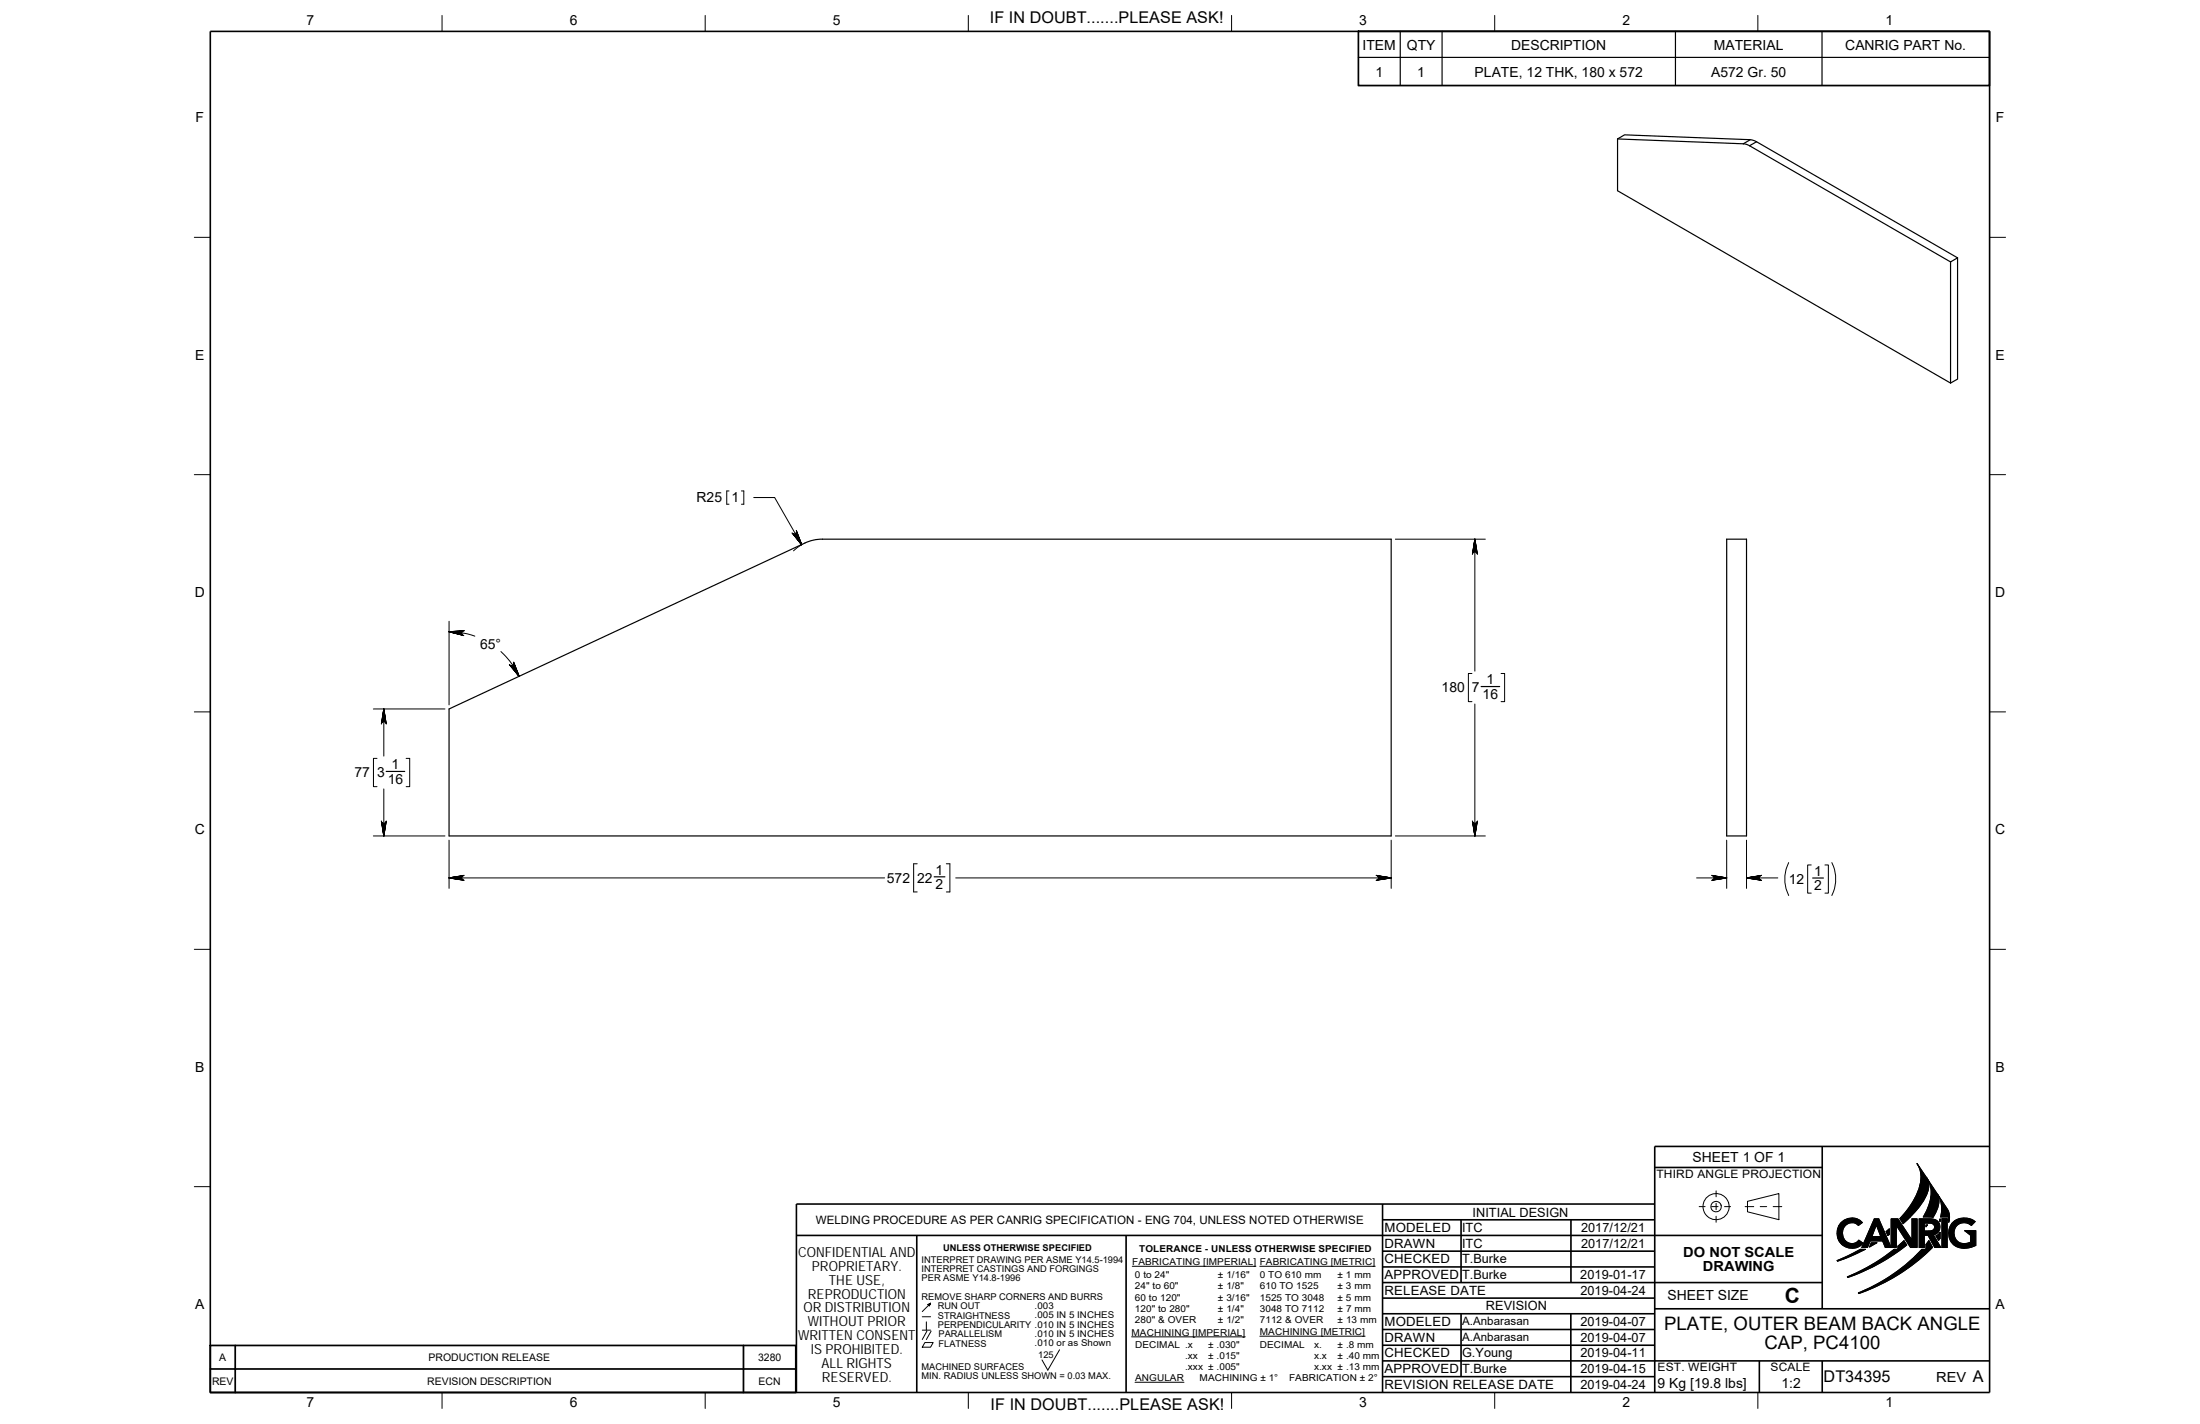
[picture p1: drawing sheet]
<svg xmlns="http://www.w3.org/2000/svg" width="432mm" height="279mm" viewBox="0 0 432 279" stroke-linecap="round" stroke-linejoin="round" font-family="sans-serif">
<g fill="none" stroke="#000" stroke-width=".2">
<path d="M86.8 3v3.2M138.4 3v3.2M190.1 3v3.2M241.7 3v3.2M293.4 3v3.2M345 3v3.2M38.1 46.6h3.2M390.5 46.6h3.1M38.1 93.1h3.2M143.1 96.3h-.5v2.6h.5M145.5 96.3h.5v2.6h-.5M147.9 97.6h4.1l5.4 9.3"/>
<path d="M390.5 93.1h3.1M157.2 106.9l-1.5 1.2M273.9 105.8h17.6M289.5 105.8v25.9M38.1 139.7h3.2M73.3 139.1h14M75.3 139.1v9.3M88.1 124a14.9 14.9 0 0 1 5.1 .8M88.1 121.9v16.4M98.3 127.8a15.3 15.3 0 0 1 3.6 4.9M288.9 132.1h-.7v5.6h.7M289.5 138.1v25.9"/>
<path d="M294.6 132.1h.7v5.6h-.7M390.5 139.7h3.1M74 148.8h-.7v5.5h.7M75.3 154.8v9.2M79.7 148.8h.7v5.5h-.7M73.3 164h14M88.1 164.8v9.5M88.1 172.3h85.5M180 169.5h-.7v5.5h.7M185.7 169.5h.7v5.5h-.7M187.6 172.3h85.4M273 164.8v9.5"/>
<path d="M273.9 164h17.6M333 172.3h5.9M338.9 164.8v9.5M342.8 172.3h6.1M342.8 164.8v9.5M351.1 169.2a7.2 7.2 0 0 0 0 6.5M355.5 169.7h-.7v5.5h.7M358.2 169.7h.7v5.5h-.7M359.5 169.2a7.2 7.2 0 0 1 0 6.5M38.1 186.3h3.2M390.5 186.3h3.1M38.1 232.8h3.2"/>
<path d="M333.5 236.7h1.2M335.9 236.7h1.3M336.8 233.7v1.1M336.8 236.1v1.3M336.8 238.6v1.2M338.5 236.7h1.2M342.5 236.7h1.7M343 235.7l6.1-1.5v5.1l-6.1-1.5zM345.5 236.7h1.3M348 236.7h1.7M367.9 239.1h.8l2.5 5.7h-1.2l-.5-1.3h-2.4l-.6 1.3h-1.1zM371.2 239.1h1.3l2.8 4.2v-4.2h1v5.7h-1.3l-2.8-4.3v4.3h-1z"/>
<path d="M376.3 228.3l1.9 2.8a4.3 4.3 0 0 1-.7 4.5l-1.4 1.9-2.6 2.6-.6-1a13.8 13.8 0 0 0 4.1-8.1l-.3-1.7zM376.7 239.1a5.5 5.5 0 0 1 3.4 .4 1.58 1.58 0 0 1 .6 1.6 1.58 1.58 0 0 1-1.2 1.2l1.4 2.5h-1.2l-1.3-2.4h-.7v2.4h-1zM377.7 240a2.13 2.13 0 0 1 1.9 .3l.1 .2a.88 .88 0 0 1-1.2 1h-.8zM378.2 231.1l2 3.1a3.4 3.4 0 0 1-.2 3.6l-.6 1h-1.9a7.8 7.8 0 0 0 1.2-6.8zM380.3 234.4l1.9 2.9a3 3 0 0 1 .3 2.5v-1h-1.6a5.6 5.6 0 0 0-.6-4.4zM380.8 239.2v.5l-.1-.2zM381.2 239.1h1v5.7h-1zM390.5 232.8h3.1M181 258.4h1.6M181.8 259.4v1.6M182.6 255.7l-1.6 1.6M222.2 248.5h24.3"/>
<path d="M247.3 248.5h22.6M360.6 247.3l4.5-2.2h1l-4 1.9-1.4 .5zM361.2 240a2.9 2.9 0 0 1 4.3-.1l-.8 .6a1.89 1.89 0 0 0-2.4-.2 1.89 1.89 0 0 0-.6 2.4 1.77 1.77 0 0 0 1.4 1.3 1.77 1.77 0 0 0 1.7-.7l.9 .6a2.95 2.95 0 0 1-4.2 .3 2.95 2.95 0 0 1-.3-4.2zM362.6 250.5a37.4 37.4 0 0 0 9.2-5.4h.7v-.6l1.2-1.1 .5 .9a38.9 38.9 0 0 1-11.5 6.4zM364.7 253.7a35.2 35.2 0 0 0 12.5-8.6h.8v-.9l.6-.8 .7 1.4a37.9 37.9 0 0 1-14.5 9zM367.3 243.8h1.1l-1.5 .9zM368.3 240.3l.8 2.3h-1.7zM370.2 241.6l.6-.5v1.1l-.3 .2zM378 240.3h.3l-.3 .4zM380 242.5l.8-.7v1.2l-.3 .4zM383.1 240a3.5 3.5 0 0 1 4.6-.3l-.8 .8a2.08 2.08 0 0 0-2.8 0 2.08 2.08 0 0 0-.1 2.9 2.08 2.08 0 0 0 2.8 .3v-1.3l-1.2-.9h2.2v2.9a3.8 3.8 0 0 1-4.9-.7 3.2 3.2 0 0 1 .2-3.7zM86.8 273.2v3.2"/>
<path d="M138.4 273.2v3.2M181 261h1.6M181.5 263.4h1.7l-.6 .9h-1.6zM181.9 261.2l-.9 1.6M182.8 261.2l-1 1.6M190.1 273.2v3.2M208 264.8l-2.3 4-1.2-2M222.1 262.3h22.3M222.8 271.2h9.6M241.7 273.2v3.2M247.3 262.2h20.6M293.4 273.2v3.2"/>
<path d="M345 273.2v3.2"/>
<circle cx="336.8" cy="236.7" r="1.03"/>
<circle cx="336.8" cy="236.7" r="2.57"/>
</g>
<g fill="none" stroke="#000" stroke-width=".32">
<path d="M41.3 6.2h349.2v267h-349.2zM271.4 236.2v37M271.4 239.3h53.4M286.8 239.3v12.4M308.3 239.3v12.4M324.8 236.2h-168.5v37M324.8 229.1h32.9M357.7 224.9v31.9M390.5 224.9h-65.7v48.3M156.3 242.4h201.4M179.9 242.4v30.8M221 242.4v30.8"/>
<path d="M271.4 257.8h53.4M271.4 254.7h53.4M271.4 251.7h86.3M271.4 245.5h53.4M271.4 248.6h53.4M286.8 257.8v12.3M308.3 257.8v15.4M324.8 256.8h65.7M271.4 267h119.1M271.4 270.1h53.4M271.4 263.9h53.4M271.4 260.9h53.4"/>
<path d="M345.3 267v6.2M357.7 267v6.2"/>
</g>
<g fill="#000" stroke="#000" stroke-width=".2">
<path d="M155.4 104.6l2 2.3z" fill-rule="evenodd"/>
<path d="M155.6 104.7l1.8 2.2z" fill-rule="evenodd"/>
<path d="M155.7 104.8h.2l1.5 2.1z" fill-rule="evenodd"/>
<path d="M155.9 104.8h.1l1.4 2.1z" fill-rule="evenodd"/>
<path d="M156 104.8l.2-.1 1.2 2.2z" fill-rule="evenodd"/>
<path d="M156.3 104.5l1.1 2.4-1.2-2.2z" fill-rule="evenodd"/>
<path d="M156.3 104.4l1.1 2.5-1.1-2.4z" fill-rule="evenodd"/>
<path d="M156.3 104.2l1.1 2.7z" fill-rule="evenodd"/>
<path d="M156.3 104.1l1.1 2.8z" fill-rule="evenodd"/>
<path d="M289.5 105.8l.5 3z" fill-rule="evenodd"/>
<path d="M289.5 105.8l.4 2.8z" fill-rule="evenodd"/>
<path d="M289.5 105.8l.3 2.7-.1-.1z" fill-rule="evenodd"/>
<path d="M289.5 105.8l.2 2.6-.1-.1z" fill-rule="evenodd"/>
<path d="M289.5 105.8l.1 2.5h-.2z" fill-rule="evenodd"/>
<path d="M289.5 105.8l-.1 2.5-.2 .1z" fill-rule="evenodd"/>
<path d="M289.5 105.8l-.3 2.6-.1 .1z" fill-rule="evenodd"/>
<path d="M289.5 105.8l-.5 2.8z" fill-rule="evenodd"/>
<path d="M289.5 105.8l-.5 3z" fill-rule="evenodd"/>
<path d="M75.3 139.1l.5 3z" fill-rule="evenodd"/>
<path d="M75.3 139.1l.5 2.8z" fill-rule="evenodd"/>
<path d="M75.3 139.1l.4 2.7-.1-.1z" fill-rule="evenodd"/>
<path d="M75.3 139.1l.3 2.6-.2-.1z" fill-rule="evenodd"/>
<path d="M75.3 139.1l.1 2.5h-.2z" fill-rule="evenodd"/>
<path d="M75.3 139.1l-.1 2.5-.1 .1z" fill-rule="evenodd"/>
<path d="M75.3 139.1l-.2 2.6-.1 .1z" fill-rule="evenodd"/>
<path d="M75.3 139.1l-.4 2.8z" fill-rule="evenodd"/>
<path d="M75.3 139.1l-.5 3z" fill-rule="evenodd"/>
<path d="M88.1 124l2.9 .7z" fill-rule="evenodd"/>
<path d="M88.1 124l2.8 .7z" fill-rule="evenodd"/>
<path d="M88.1 124l2.6 .4 .1 .2z" fill-rule="evenodd"/>
<path d="M88.1 124l2.5 .3 .1 .1z" fill-rule="evenodd"/>
<path d="M88.1 124l2.5 .1v.2z" fill-rule="evenodd"/>
<path d="M88.1 124h2.6l-.1 .1z" fill-rule="evenodd"/>
<path d="M88.1 124l2.7-.2-.1 .2z" fill-rule="evenodd"/>
<path d="M88.1 124l2.9-.2z" fill-rule="evenodd"/>
<path d="M88.1 124l3-.3z" fill-rule="evenodd"/>
<path d="M100.8 129.9l1.1 2.8z" fill-rule="evenodd"/>
<path d="M100.9 130.1l1 2.6z" fill-rule="evenodd"/>
<path d="M100.9 130.2l1 2.5-1.1-2.3z" fill-rule="evenodd"/>
<path d="M100.8 130.4l1.1 2.3-1.2-2.2z" fill-rule="evenodd"/>
<path d="M100.6 130.6l.1-.1 1.2 2.2z" fill-rule="evenodd"/>
<path d="M100.4 130.6h.2l1.3 2.1z" fill-rule="evenodd"/>
<path d="M100.2 130.6h.2l1.5 2.1z" fill-rule="evenodd"/>
<path d="M100.1 130.5l1.8 2.2z" fill-rule="evenodd"/>
<path d="M100 130.4l1.9 2.3z" fill-rule="evenodd"/>
<path d="M74.8 161.1l.5 2.9z" fill-rule="evenodd"/>
<path d="M74.9 161.2l.4 2.8z" fill-rule="evenodd"/>
<path d="M75 161.4l.1 .1 .2 2.5z" fill-rule="evenodd"/>
<path d="M75.1 161.5h.1l.1 2.5z" fill-rule="evenodd"/>
<path d="M75.2 161.5h.2l-.1 2.5z" fill-rule="evenodd"/>
<path d="M75.4 161.5h.2l-.3 2.5z" fill-rule="evenodd"/>
<path d="M75.6 161.5l.1-.1-.4 2.6z" fill-rule="evenodd"/>
<path d="M75.8 161.2l-.5 2.8z" fill-rule="evenodd"/>
<path d="M75.8 161.1l-.5 2.9z" fill-rule="evenodd"/>
<path d="M88.1 172.3l3 .4z" fill-rule="evenodd"/>
<path d="M88.1 172.3l2.9 .4z" fill-rule="evenodd"/>
<path d="M88.1 172.3l2.7 .3z" fill-rule="evenodd"/>
<path d="M88.1 172.3h2.5l.1 .2z" fill-rule="evenodd"/>
<path d="M88.1 172.3l2.5-.1v.1z" fill-rule="evenodd"/>
<path d="M88.1 172.3l2.6-.3-.1 .2z" fill-rule="evenodd"/>
<path d="M88.1 172.3l2.7-.4z" fill-rule="evenodd"/>
<path d="M88.1 172.3l2.9-.5z" fill-rule="evenodd"/>
<path d="M88.1 172.3l3-.6z" fill-rule="evenodd"/>
<path d="M270.1 171.7l2.9 .6z" fill-rule="evenodd"/>
<path d="M270.3 171.8l2.7 .5z" fill-rule="evenodd"/>
<path d="M270.4 171.9l2.6 .4z" fill-rule="evenodd"/>
<path d="M270.5 172l2.5 .3-2.4-.1z" fill-rule="evenodd"/>
<path d="M270.6 172.2l2.4 .1h-2.4z" fill-rule="evenodd"/>
<path d="M270.6 172.3h2.4l-2.5 .2z" fill-rule="evenodd"/>
<path d="M270.5 172.5l2.5-.2-2.6 .3z" fill-rule="evenodd"/>
<path d="M270.3 172.7l2.7-.4z" fill-rule="evenodd"/>
<path d="M270.1 172.7l2.9-.4z" fill-rule="evenodd"/>
<path d="M289 161.1l.5 2.9z" fill-rule="evenodd"/>
<path d="M289 161.2l.5 2.8z" fill-rule="evenodd"/>
<path d="M289.1 161.4l.1 .1 .3 2.5z" fill-rule="evenodd"/>
<path d="M289.2 161.5h.2l.1 2.5z" fill-rule="evenodd"/>
<path d="M289.4 161.5h.2l-.1 2.5z" fill-rule="evenodd"/>
<path d="M289.6 161.5h.1l-.2 2.5z" fill-rule="evenodd"/>
<path d="M289.7 161.5l.1-.1-.3 2.6z" fill-rule="evenodd"/>
<path d="M289.9 161.2l-.4 2.8z" fill-rule="evenodd"/>
<path d="M290 161.1l-.5 2.9z" fill-rule="evenodd"/>
<path d="M336 172.7l2.9-.4z" fill-rule="evenodd"/>
<path d="M336.1 172.7l2.8-.4z" fill-rule="evenodd"/>
<path d="M336.3 172.6l2.6-.3z" fill-rule="evenodd"/>
<path d="M336.4 172.3h2.5l-2.5 .2z" fill-rule="evenodd"/>
<path d="M336.4 172.2l2.5 .1h-2.5z" fill-rule="evenodd"/>
<path d="M336.4 172l2.5 .3-2.5-.1z" fill-rule="evenodd"/>
<path d="M336.3 171.9l2.6 .4z" fill-rule="evenodd"/>
<path d="M336.1 171.8l2.8 .5z" fill-rule="evenodd"/>
<path d="M336 171.7l2.9 .6z" fill-rule="evenodd"/>
<path d="M342.8 172.3l3-.6z" fill-rule="evenodd"/>
<path d="M342.8 172.3l2.8-.5z" fill-rule="evenodd"/>
<path d="M342.8 172.3l2.6-.4z" fill-rule="evenodd"/>
<path d="M342.8 172.3l2.5-.3v.2z" fill-rule="evenodd"/>
<path d="M342.8 172.3l2.5-.1v.1z" fill-rule="evenodd"/>
<path d="M342.8 172.3h2.5v.2z" fill-rule="evenodd"/>
<path d="M342.8 172.3l2.6 .3z" fill-rule="evenodd"/>
<path d="M342.8 172.3l2.8 .4z" fill-rule="evenodd"/>
<path d="M342.8 172.3l3 .4z" fill-rule="evenodd"/>
<path d="M361.5 239.8a2.81 2.81 0 0 1 4 .1l-.8 .6a1.82 1.82 0 0 0-2-.4 1.82 1.82 0 0 0-1.1 1.8 1.83 1.83 0 0 0 1.1 1.9 1.83 1.83 0 0 0 2.1-.5l.9 .6a2.95 2.95 0 0 1-4.3 .1 2.95 2.95 0 0 1 .1-4.2z" fill-rule="evenodd"/>
<path d="M371.2 239.1h1.3l2.8 4.2v-4.2h1v5.7h-1.3l-2.8-4.3v4.3h-1z" fill-rule="evenodd"/>
<path d="M376.3 228.3l2 3a3.8 3.8 0 0 1-.5 3.9l-2 2.7-2.3 2.2-.6-1a14.8 14.8 0 0 0 4.1-7.6 4.8 4.8 0 0 0-.7-3.2z" fill-rule="evenodd"/>
<path d="M378.3 231.3l1.9 2.9a3.9 3.9 0 0 1-.3 3.8l-.5 .8h-1.9a8.9 8.9 0 0 0 1.4-5.9z" fill-rule="evenodd"/>
<path d="M380.8 239.2v.5l-.1-.2z" fill-rule="evenodd"/>
<path d="M380.3 234.4l1.9 2.9a3.1 3.1 0 0 1 .3 2.5v-1h-1.6a5.5 5.5 0 0 0-.6-4.4z" fill-rule="evenodd"/>
<path d="M383.3 239.9a3.5 3.5 0 0 1 4.4-.2l-.8 .8a2.07 2.07 0 0 0-2.8 0 2.07 2.07 0 0 0-.2 2.8 2.07 2.07 0 0 0 2.8 .5l.1-1.4-1.2-.9h2.2v2.9a3.9 3.9 0 0 1-4.7-.5 3.2 3.2 0 0 1 .2-4z" fill-rule="evenodd"/>
<path d="M182.2 256l.4-.3z" fill-rule="evenodd"/>
<path d="M182.1 256l.5-.3z" fill-rule="evenodd"/>
<path d="M182.3 256l.3-.3z" fill-rule="evenodd"/>
<path d="M182.6 255.7l-.2 .6z" fill-rule="evenodd"/>
<path d="M360.6 247.3l4.5-2.2h1l-3.8 1.8-1.6 .6z" fill-rule="evenodd"/>
<path d="M364.7 253.7l2.2-1 2.8-1.5a35.1 35.1 0 0 0 7.5-6.1h.8v-.9l.6-.8 .7 1.4a38.1 38.1 0 0 1-14.5 9z" fill-rule="evenodd"/>
<path d="M367.9 239.1l-2.5 5.7h1.1l.6-1.3h2.4l.5 1.3h1.2l-2.5-5.7zM368.3 240.3l.8 2.3h-1.7z" fill-rule="evenodd"/>
<path d="M367.3 243.8h1.1l-1.5 .9z" fill-rule="evenodd"/>
<path d="M370.2 241.6l.6-.5v1.1l-.3 .2z" fill-rule="evenodd"/>
<path d="M362.6 250.5l.5-.2a18.7 18.7 0 0 0 4.7-2.4l4-2.8h.7a1.12 1.12 0 0 1 .5-1.1l.7-.6 .5 .9a38.9 38.9 0 0 1-11.5 6.4z" fill-rule="evenodd"/>
<path d="M378 240.3h.3l-.3 .4z" fill-rule="evenodd"/>
<path d="M377.7 240h1.4l.4 .2 .2 .3a.83 .83 0 0 1-.3 .9 .83 .83 0 0 1-.8 .1h-.9zM376.7 239.1v5.7h1v-2.4h.7l1.3 2.4h1.2l-1.4-2.5a1.58 1.58 0 0 0 1.3-1.8 1.58 1.58 0 0 0-1.8-1.4z" fill-rule="evenodd"/>
<path d="M380 242.5l.8-.7v1.2l-.3 .4z" fill-rule="evenodd"/>
<path d="M381.2 239.1v5.7h1v-5.7z" fill-rule="evenodd"/>
</g>
<g fill="none" stroke="#000" stroke-width=".23">
<path d="M266.6 11.3h123.9M274.8 6.1v10.7M283 6.1v10.7M328.8 6.1v10.7M357.6 6.1v10.7M317.5 27.3l1.4-.8 24.6 .9M317.5 27.3v10.1l65.3 37.8M317.5 27.3l24.7 .9M342.2 28.2l1.2 .4M343.4 28.6l39.4 22.8M344.8 27.8l-1.3-.4-1.3 .8M344.8 27.8l-1.4 .8"/>
<path d="M344.8 27.8l39.4 22.8M382.8 51.4v23.8M384.2 50.6v23.8l-1.4 .8M384.2 50.6l-1.4 .8M338.9 105.8h3.9v58.2h-3.9zM88.1 139.1l69.9-32.5a7.8 7.8 0 0 1 3.4-.8h111.6v58.2h-184.9zM290.7 134.7h3.6M75.8 151.4h3.6M183.3 172h2.2M355.8 172.3h2.1"/>
</g>
<path d="M266.6 6.1h123.9v10.7h-123.9zM41.3 264h114.9v9.2h-114.9zM41.3 268.6h114.9M46.2 264v9.2M145.9 264v9.2" fill="none" stroke="#000" stroke-width=".34"/>
<text font-size="4.1" x="350.3" y="255.7">C</text>
<g font-size="3.6">
<text x="326.6" y="261">PLATE, OUTER BEAM BACK ANGLE</text>
<text x="346.3" y="264.6">CAP, PC4100</text>
</g>
<g font-size="3.2">
<text x="194.3" y="4.5">IF IN DOUBT.......PLEASE ASK!</text>
<text x="357.9" y="271.2">DT34395</text>
<text x="387.2" y="271.2">A</text>
<text x="194.4" y="276.6">IF IN DOUBT.......PLEASE ASK!</text>
</g>
<g font-size="2.7">
<text x="60.2" y="4.8">7</text>
<text x="111.8" y="4.8">6</text>
<text x="163.5" y="4.8">5</text>
<text x="266.8" y="4.8">3</text>
<text x="318.4" y="4.8">2</text>
<text x="370.1" y="4.8">1</text>
<text x="267.4" y="9.7">ITEM</text>
<text x="276.1" y="9.7">QTY</text>
<text x="296.6" y="9.7">DESCRIPTION</text>
<text x="336.4" y="9.7">MATERIAL</text>
<text x="362.2" y="9.7">CANRIG PART No.</text>
<text x="270" y="15.1">1</text>
<text x="278.2" y="15.1">1</text>
<text x="289.4" y="15.1">PLATE, 12 THK, 180 x 572</text>
<text x="335.9" y="15.1">A572 Gr. 50</text>
<text x="38.4" y="24">F</text>
<text x="391.7" y="24">F</text>
<text x="38.3" y="70.5">E</text>
<text x="391.6" y="70.5">E</text>
<text x="136.7" y="98.6">R25</text>
<text x="143.6" y="98.6">1</text>
<text x="38.2" y="117.1">D</text>
<text x="391.6" y="117.1">D</text>
<text x="94.2" y="127.3">65°</text>
<text x="283" y="135.8">180</text>
<text x="288.9" y="135.8">7</text>
<text x="291" y="137.1">16</text>
<text x="291.8" y="134.3">1</text>
<text x="69.6" y="152.5">77</text>
<text x="74" y="152.5">3</text>
<text x="76.1" y="153.8">16</text>
<text x="76.9" y="151">1</text>
<text x="38.2" y="163.7">C</text>
<text x="391.6" y="163.7">C</text>
<text x="174.1" y="173.2">572</text>
<text x="180" y="173.2">22</text>
<text x="183.6" y="171.6">1</text>
<text x="351.1" y="173.4">12</text>
<text x="356.1" y="171.9">1</text>
<text x="183.6" y="174.4">2</text>
<text x="356.1" y="174.6">2</text>
<text x="38.3" y="210.2">B</text>
<text x="391.6" y="210.2">B</text>
<text x="332.2" y="227.9">SHEET 1 OF 1</text>
<text x="156.6" y="246.5">CONFIDENTIAL AND</text>
<text x="159.3" y="249.3">PROPRIETARY.</text>
<text x="330.4" y="246.6">DO NOT SCALE</text>
<text x="334.2" y="249.4">DRAWING</text>
<text x="38.3" y="256.8">A</text>
<text x="157.7" y="257.5">OR DISTRIBUTION</text>
<text x="158.6" y="254.8">REPRODUCTION</text>
<text x="162.7" y="252">THE USE,</text>
<text x="327.3" y="255.1">SHEET SIZE</text>
<text x="391.6" y="256.8">A</text>
<text x="156.6" y="263">WRITTEN CONSENT</text>
<text x="158.6" y="260.2">WITHOUT PRIOR</text>
<text x="159.1" y="265.7">IS PROHIBITED.</text>
<text x="161.2" y="268.5">ALL RIGHTS</text>
<text x="60.2" y="276">7</text>
<text x="111.8" y="276">6</text>
<text x="161.3" y="271.2">RESERVED.</text>
<text x="163.5" y="276">5</text>
<text x="266.8" y="276">3</text>
<text x="318.4" y="276">2</text>
<text x="325.3" y="272.4">9 Kg [19.8 lbs]</text>
<text x="349.7" y="272.4">1:2</text>
<text x="370.1" y="276">1</text>
<text x="380" y="271.2">REV</text>
</g>
<g font-size="2.5">
<text x="289" y="238.7">INITIAL DESIGN</text>
<text x="271.8" y="244.8">DRAWN</text>
<text x="271.8" y="241.7">MODELED</text>
<text x="287" y="244.8">ITC</text>
<text x="287" y="241.7">ITC</text>
<text x="310.3" y="244.8">2017/12/21</text>
<text x="310.3" y="241.7">2017/12/21</text>
<text x="271.8" y="251">APPROVED</text>
<text x="271.8" y="247.8">CHECKED</text>
<text x="287" y="247.8">T.Burke</text>
<text x="287" y="251">T.Burke</text>
<text x="310.2" y="251">2019-01-17</text>
<text x="271.8" y="254">RELEASE DATE</text>
<text x="291.7" y="257.1">REVISION</text>
<text x="310.2" y="254">2019-04-24</text>
<text x="271.8" y="263.2">DRAWN</text>
<text x="271.8" y="260.2">MODELED</text>
<text x="310.2" y="263.2">2019-04-07</text>
<text x="310.2" y="260.2">2019-04-07</text>
<text x="271.8" y="269.4">APPROVED</text>
<text x="271.8" y="266.3">CHECKED</text>
<text x="287" y="269.4">T.Burke</text>
<text x="287" y="266.3">G.Young</text>
<text x="310.2" y="269.4">2019-04-15</text>
<text x="310.2" y="266.3">2019-04-11</text>
<text x="271.8" y="272.6">REVISION RELEASE DATE</text>
<text x="310.2" y="272.6">2019-04-24</text>
</g>
<g font-size="2.3">
<text x="325.1" y="231.1">THIRD ANGLE PROJECTION</text>
<text x="160.1" y="240.1">WELDING PROCEDURE AS PER CANRIG SPECIFICATION - ENG 704, UNLESS NOTED OTHERWISE</text>
<text x="287" y="260">A.Anbarasan</text>
<text x="287" y="263.1">A.Anbarasan</text>
<text x="325.3" y="269">EST. WEIGHT</text>
<text x="347.5" y="269">SCALE</text>
</g>
<g font-size="2.1">
<text x="43" y="267.1">A</text>
<text x="84.1" y="267.1">PRODUCTION RELEASE</text>
<text x="148.8" y="267.1">3280</text>
<text x="41.6" y="271.7">REV</text>
<text x="83.8" y="271.7">REVISION DESCRIPTION</text>
<text x="148.9" y="271.7">ECN</text>
</g>
<g font-size="1.9">
<text x="223.6" y="245.7">TOLERANCE - UNLESS OTHERWISE SPECIFIED</text>
<text x="222.2" y="248.2">FABRICATING [IMPERIAL] FABRICATING [METRIC]</text>
<text x="222.8" y="250.7">0 to 24&quot;</text>
<text x="239.1" y="250.7">± 1/16&quot;</text>
<text x="247.3" y="250.7">0 TO 610 mm</text>
<text x="262.5" y="250.7">± 1 mm</text>
<text x="222.8" y="255.3">60 to 120&quot;</text>
<text x="222.8" y="257.4">120&quot; to 280&quot;</text>
<text x="222.8" y="253">24&quot; to 60&quot;</text>
<text x="239.1" y="255.3">± 3/16&quot;</text>
<text x="239.1" y="257.4">± 1/4&quot;</text>
<text x="239.1" y="253">± 1/8&quot;</text>
<text x="247.3" y="255.3">1525 TO 3048</text>
<text x="247.3" y="253">610 TO 1525</text>
<text x="247.3" y="257.4">3048 TO 7112</text>
<text x="262.5" y="253">± 3 mm</text>
<text x="262.5" y="255.3">± 5 mm</text>
<text x="262.5" y="257.4">± 7 mm</text>
<text x="222.1" y="262.1">MACHINING [IMPERIAL]</text>
<text x="222.8" y="259.6">280&quot; &amp; OVER</text>
<text x="239.1" y="259.6">± 1/2&quot;</text>
<text x="247.3" y="262">MACHINING [METRIC]</text>
<text x="247.3" y="259.6">7112 &amp; OVER</text>
<text x="262.5" y="259.6">± 13 mm</text>
<text x="222.8" y="264.5">DECIMAL .x</text>
<text x="232.6" y="266.6">.xx</text>
<text x="232.6" y="268.8">.xxx ± .005&quot;</text>
<text x="237.1" y="266.6">± .015&quot;</text>
<text x="237.1" y="264.5">± .030&quot;</text>
<text x="247.3" y="264.5">DECIMAL</text>
<text x="257.9" y="264.5">x.</text>
<text x="257.9" y="268.8">x.xx ± .13 mm</text>
<text x="257.9" y="266.6">x.x</text>
<text x="262.5" y="266.6">± .40 mm</text>
<text x="262.5" y="264.5">± .8 mm</text>
<text x="222.8" y="271">ANGULAR</text>
<text x="235.5" y="271">MACHINING ± 1°</text>
<text x="253" y="271">FABRICATION ± 2°</text>
</g>
<g font-size="1.8">
<text x="185.1" y="245.4">UNLESS OTHERWISE SPECIFIED</text>
<text x="180.9" y="247.8">INTERPRET DRAWING PER ASME Y14.5-1994</text>
<text x="180.9" y="249.6">INTERPRET CASTINGS AND FORGINGS</text>
<text x="180.9" y="251.4">PER ASME Y14.8-1996</text>
<text x="180.9" y="255.1">REMOVE SHARP CORNERS AND BURRS</text>
<text x="184.1" y="256.9">RUN OUT</text>
<text x="203.1" y="256.8">.003</text>
<text x="184.1" y="260.6">PERPENDICULARITY .010 IN 5 INCHES</text>
<text x="184.1" y="258.7">STRAIGHTNESS</text>
<text x="184.2" y="262.4">PARALLELISM</text>
<text x="203.1" y="258.7">.005 IN 5 INCHES</text>
<text x="203.1" y="262.3">.010 IN 5 INCHES</text>
<text x="180.9" y="268.8">MACHINED SURFACES</text>
<text x="184.2" y="264.2">FLATNESS</text>
<text x="203.1" y="264.1">.010 or as Shown</text>
<text x="203.8" y="266.4">125</text>
<text x="180.9" y="270.6">MIN. RADIUS UNLESS SHOWN = 0.03 MAX.</text>
</g>
</svg>
